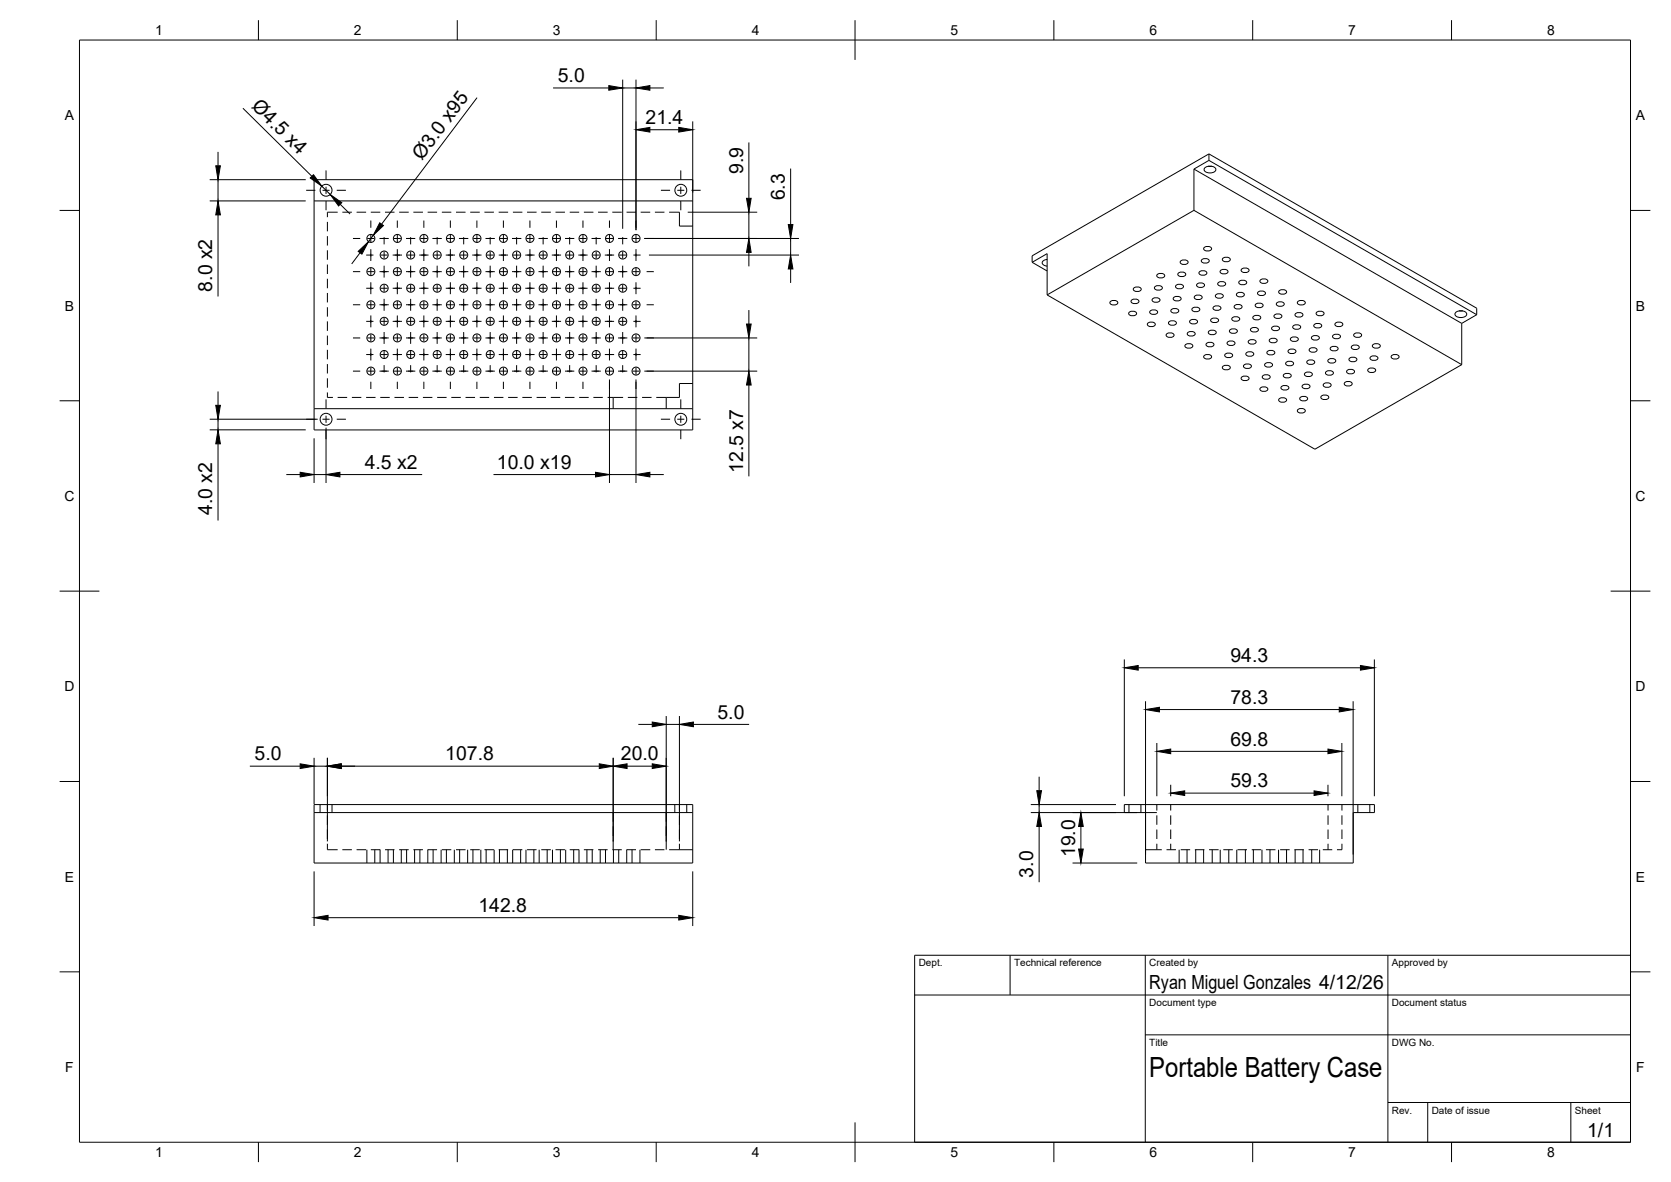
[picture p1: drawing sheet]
<svg xmlns="http://www.w3.org/2000/svg" width="420mm" height="297mm" viewBox="0 0 420 297" stroke-linecap="round" stroke-linejoin="round" font-family="sans-serif">
<!-- layer: Hidden -->
<g fill="none" stroke="#000" stroke-width=".25">
<path d="M82.3 55.8v2.3M82.3 59.3v2.4M84.9 53.3h-2.6v1.3M86.1 53.3h2.4M89.7 53.3h2.4M93.2 53.3h2.4M96.8 53.3h2.4M100.4 53.3h2.4M103.9 53.3h2.4M107.5 53.3h2.4M111.1 53.3h2.4M114.7 53.3h2.4"/>
<path d="M118.2 53.3h2.4M121.8 53.3h2.4M125.4 53.3h2.4M129 53.3h2.3M132.5 53.3h2.4M136.1 53.3h2.4M139.7 53.3h2.3M143.3 53.3h2.3M146.8 53.3h2.4M150.4 53.3h2.4M154 53.3h2.3M157.5 53.3h2.4"/>
<path d="M161.1 53.3h2.4M164.7 53.3h2.4M168.3 53.3h2.5v3.5h3.4M82.3 62.9v2.4M82.3 66.5v2.4M82.3 70v2.4M82.3 73.6v2.4M82.3 77.2v2.4M82.3 80.8v2.3M82.3 84.3v2.4M82.3 87.9v2.4M82.3 91.5v2.4"/>
<path d="M82.3 95.1v2.3M82.3 98.6v1.3h1.4M84.9 99.9h2.4M88.5 99.9h2.3M92.1 99.9h2.3M95.6 99.9h2.4M99.2 99.9h2.4M102.8 99.9h2.3M106.3 99.9h2.4M109.9 99.9h2.4M113.5 99.9h2.4M117.1 99.9h2.3"/>
<path d="M120.6 99.9h2.4M124.2 99.9h2.4M127.8 99.9h2.4M131.3 99.9h2.4M134.9 99.9h2.4M138.5 99.9h2.4M142 99.9h2.4M145.6 99.9h2.4M149.2 99.9h2.4M152.8 99.9h3.9M154.2 99.9v2.8M157.9 99.9h2.4"/>
<path d="M161.4 99.9h2.4M167.5 99.9v2.8M174.2 96.4h-3.4v3.5h-5.8M80.5 202.2v2M82.3 212v1.5h2.6M82.3 202.2v1.5M82.3 204.9v2.4M82.3 208.5v2.3M83.5 202.2v2M86.1 213.5h2.4M89.7 213.5h2.4M92.2 213.5v3.4"/>
<path d="M93.2 213.5h2.4M94.2 213.5v3.4M95.6 213.5v3.4M96.8 213.5h2.4M97.6 213.5v3.4M98.9 213.5v3.4M100.4 213.5h2.4M100.9 213.5v3.4M102.2 213.5v3.4M103.9 213.5h2.4M104.2 213.5v3.4M105.6 213.5v3.4"/>
<path d="M108.9 213.5v3.4M109.9 213.5h-2.4l.1 3.4M110.9 213.5v3.4M111.1 213.5h2.4M112.2 213.5v3.4M114.2 213.5v3.4M114.7 213.5h2.4M115.6 213.5v3.4M117.6 213.5v3.4M118.2 213.5h2.4M118.9 213.5v3.4M120.9 213.5v3.4"/>
<path d="M121.8 213.5h2.4M122.2 213.5v3.4M124.2 213.5v3.4M125.4 213.5h2.4M125.6 213.5v3.4M127.6 213.5v3.4M128.9 213.5v3.4M129 213.5h2.3M130.9 213.5v3.4M132.2 213.5v3.4M132.5 213.5h2.4M134.2 213.5v3.4"/>
<path d="M135.6 213.5v3.4M136.1 213.5h2.4M137.6 213.5v3.4M138.9 213.5v3.4M139.7 213.5h2.3M140.9 213.5v3.4M142.2 213.5v3.4M143.3 213.5h2.3M144.3 213.5v3.4M145.6 213.5v3.4M146.8 213.5h2.4M147.6 213.5v3.4"/>
<path d="M148.9 213.5v3.4M150.4 213.5h2.4M150.9 213.5v3.4M152.3 213.5v3.4M154 213.5h2.3M154.2 204.2v2.3M154.2 207.7v2.4M154.2 211.3v2.2M154.2 213.5v3.4M155.6 213.5v3.4M157.5 213.5h2.4M157.6 213.5v3.4"/>
<path d="M158.9 213.5v3.4M160.9 213.5v3.4M161.1 213.5h2.4M164.7 213.5h2.4M167.5 204.2v2.3M167.5 207.7v2.4M167.5 211.3v2.2M168.3 213.5h5.9M169.7 202.2v2M170.8 202.2v1.5M170.8 204.9v2.4M170.8 208.5v2.3"/>
<path d="M170.8 212v1.5M172.7 202.2v2M283.9 202.2v2M286.9 202.2v2M288 213.5h4.1M288 204.2h2.9M290.9 202.2v1.5M290.9 204.9v2.4M290.9 208.5v2.3M290.9 212v1.5M293.3 213.5h2.4M294.4 202.2v1.5"/>
<path d="M294.4 204.9v2.4M294.4 208.5v2.3M294.4 212v1.5M296.5 213.5v3.4M296.9 213.5h2.4M298.5 213.5v3.4M300.4 213.5h2.4M300.7 213.5v3.4M302.6 213.5v3.4M304 213.5h2.4M304.8 213.5v3.4M306.8 213.5v3.4"/>
<path d="M307.6 213.5h2.4M309 213.5v3.4M311 213.5v3.4M311.2 213.5h2.3M313.1 213.5v3.4M314.7 213.5h2.4M315.2 213.5v3.4M317.3 213.5v3.4M318.3 213.5h2.4M319.3 213.5v3.4M321.5 213.5v3.4M321.9 213.5h2.4"/>
<path d="M323.5 213.5v3.4M325.5 213.5h2.4M325.6 213.5v3.4M327.6 213.5v3.4M329 213.5h2.4M329.8 213.5v3.4M331.8 213.5v3.4M332.6 213.5h2.4M333.9 202.2v1.5M333.9 204.9v2.4M333.9 208.5v2.3M333.9 212v1.5"/>
<path d="M337.4 212v1.5h-1.2M337.4 202.2v1.5M337.4 204.9v2.4M337.4 208.5v2.3M341.4 202.2v2M344.4 202.2v2"/>
</g>
<!-- layer: Visible -->
<g fill="none" stroke="#000" stroke-width=".25">
<path d="M304 38.7l-44.5 25.6v1.6M304 38.7l67.3 38.8v1.6M304 38.7v1.6M79 45.2h95.2v62.8h-95.2zM79 50.5h95.2M300.2 42.5l67.3 38.8M300.2 42.5v10.4M300.2 52.9l67.3 38.7M300.2 52.9l-36.9 21.2M302.9 42.2a1.95 1.95 0 0 1 2.8 .3 1.29 1.29 0 0 1-1.7 1 .9 .9 0 0 1-1-.3 .9 .9 0 0 1-.1-1zM303.8 41.8h.9M304 40.3l67.3 38.8"/>
<path d="M304 40.3l-3.8 2.2M259.5 65.9l3.8-2.2v10.4M259.5 65.9l3.8 2.2M263.1 65.2l.2 .1M263.3 74.1l67.3 38.8 36.9-21.3M263.3 65.2l-.4 .1a.78 .78 0 0 0-.9 .7 .78 .78 0 0 0 .9 .8l.4 .1M279.1 75.9l1-.4a.73 .73 0 0 1 .9 .8l-.9 .4a.73 .73 0 0 1-1-.8zM283.9 78.6l.9-.4a.73 .73 0 0 1 .9 .8l-.9 .4a.73 .73 0 0 1-.9-.8zM284.4 75.5l1-.4a.73 .73 0 0 1 .9 .8l-.9 .4a.73 .73 0 0 1-1-.8zM285 72.5l1-.4a.73 .73 0 0 1 .9 .8l-.9 .4a.73 .73 0 0 1-1-.8zM289.1 78.2l1-.3a.73 .73 0 0 1 .9 .8l-.9 .3a.73 .73 0 0 1-1-.8zM289.7 75.2l1-.4a.73 .73 0 0 1 .9 .8l-.9 .4a.73 .73 0 0 1-1-.8z"/>
<path d="M290.3 72.1l1-.3a.73 .73 0 0 1 .9 .8l-.9 .3a.73 .73 0 0 1-1-.8zM290.9 69.1l1-.4a.73 .73 0 0 1 .9 .8l-.9 .4a.73 .73 0 0 1-1-.8zM294.5 77.9l.9-.4a.73 .73 0 0 1 .9 .8l-.9 .4a.73 .73 0 0 1-.9-.8zM295.1 74.8l.9-.3a.73 .73 0 0 1 .9 .8l-.9 .3a.73 .73 0 0 1-.9-.8zM295.6 71.8l1-.4a.73 .73 0 0 1 .9 .8l-.9 .4a.73 .73 0 0 1-1-.8zM296.2 68.7l.9-.3a.73 .73 0 0 1 1 .8l-1 .3a.73 .73 0 0 1-.9-.8zM296.8 65.7l.9-.4a.73 .73 0 0 1 1 .8l-1 .4a.73 .73 0 0 1-.9-.8zM299.8 77.5l.9-.3a.73 .73 0 0 1 .9 .8l-.9 .3a.73 .73 0 0 1-.9-.8zM300.3 74.5l1-.4a.73 .73 0 0 1 .9 .8l-.9 .4a.73 .73 0 0 1-1-.8zM300.9 71.4l1-.3a.73 .73 0 0 1 .9 .8l-.9 .3a.73 .73 0 0 1-1-.8zM301.5 68.4l1-.4a.73 .73 0 0 1 .9 .8l-.9 .4a.73 .73 0 0 1-1-.8zM302.1 65.3l1-.3a.73 .73 0 0 1 .9 .8l-.9 .3a.73 .73 0 0 1-1-.8z"/>
<path d="M302.7 62.3l.9-.4a.73 .73 0 0 1 1 .8l-1 .4a.73 .73 0 0 1-.9-.8zM305.1 77.2l.9-.4a.73 .73 0 0 1 .9 .8l-.9 .4a.73 .73 0 0 1-.9-.8zM305.7 74.2l.9-.4a.73 .73 0 0 1 .9 .8l-.9 .4a.73 .73 0 0 1-.9-.8zM306.2 71.1l1-.4a.73 .73 0 0 1 .9 .8l-.9 .4a.73 .73 0 0 1-1-.8zM306.8 68l1-.3a.73 .73 0 0 1 .9 .8l-.9 .3a.73 .73 0 0 1-1-.8zM307.4 65l.9-.4a.73 .73 0 0 1 1 .8l-1 .4a.73 .73 0 0 1-.9-.8zM309.8 79.9l.9-.3a.73 .73 0 0 1 .9 .8l-.9 .3a.73 .73 0 0 1-.9-.8zM310.4 76.9l.9-.4a.73 .73 0 0 1 .9 .8l-.9 .4a.73 .73 0 0 1-.9-.8zM310.9 73.8l1-.3a.73 .73 0 0 1 .9 .8l-.9 .3a.73 .73 0 0 1-1-.8zM311.5 70.8l1-.4a.73 .73 0 0 1 .9 .8l-.9 .4a.73 .73 0 0 1-1-.8zM312.1 67.7l1-.4a.73 .73 0 0 1 .9 .8l-.9 .4a.73 .73 0 0 1-1-.8zM315.1 79.6l.9-.4a.73 .73 0 0 1 .9 .8l-.9 .4a.73 .73 0 0 1-.9-.8z"/>
<path d="M315.7 76.5l.9-.3a.73 .73 0 0 1 .9 .8l-.9 .3a.73 .73 0 0 1-.9-.8zM316.3 73.5l.9-.4a.73 .73 0 0 1 .9 .8l-.9 .4a.73 .73 0 0 1-.9-.8zM316.9 70.4l.9-.3a.73 .73 0 0 1 .9 .8l-.9 .3a.73 .73 0 0 1-.9-.8zM320.4 79.2l.9-.3a.73 .73 0 0 1 1 .8l-1 .3a.73 .73 0 0 1-.9-.8zM321 76.2l.9-.4a.73 .73 0 0 1 .9 .8l-.9 .4a.73 .73 0 0 1-.9-.8zM321.6 73.1l.9-.3a.73 .73 0 0 1 .9 .8l-.9 .3a.73 .73 0 0 1-.9-.8zM325.7 78.9l.9-.4a.73 .73 0 0 1 .9 .8l-.9 .4a.73 .73 0 0 1-.9-.8zM326.3 75.9l.9-.4a.73 .73 0 0 1 .9 .8l-.9 .4a.73 .73 0 0 1-.9-.8zM331 78.6l.9-.4a.73 .73 0 0 1 1 .8l-1 .4a.73 .73 0 0 1-.9-.8zM366 78.6a1.95 1.95 0 0 1 2.8 .2 1.29 1.29 0 0 1-1.7 1 .9 .9 0 0 1-1-.3 .9 .9 0 0 1-.1-.9zM366.8 78.1h1M371.3 79.1l-3.8 2.2"/>
<path d="M288.6 81.3l.9-.4a.73 .73 0 0 1 .9 .8l-.9 .4a.73 .73 0 0 1-.9-.8zM293.3 84l.9-.4a.73 .73 0 0 1 .9 .8l-.9 .4a.73 .73 0 0 1-.9-.8zM293.9 81l.9-.4a.73 .73 0 0 1 .9 .8l-.9 .4a.73 .73 0 0 1-.9-.8zM298 86.7l.9-.4a.73 .73 0 0 1 1 .8l-1 .4a.73 .73 0 0 1-.9-.8zM298.6 83.7l.9-.4a.73 .73 0 0 1 1 .8l-1 .4a.73 .73 0 0 1-.9-.8zM299.2 80.6l.9-.4a.73 .73 0 0 1 .9 .9l-.9 .3a.73 .73 0 0 1-.9-.8zM302.7 89.4l.9-.3a.73 .73 0 0 1 1 .8l-1 .3a.73 .73 0 0 1-.9-.8zM303.3 86.4l.9-.4a.73 .73 0 0 1 1 .8l-1 .4a.73 .73 0 0 1-.9-.8zM303.9 83.3l.9-.3a.73 .73 0 0 1 .9 .8l-.9 .3a.73 .73 0 0 1-.9-.8zM304.5 80.3l.9-.4a.73 .73 0 0 1 .9 .8l-.9 .4a.73 .73 0 0 1-.9-.8zM307.4 92.1l.9-.3a.73 .73 0 0 1 1 .8l-1 .3a.73 .73 0 0 1-.9-.8zM308 89.1l.9-.4a.73 .73 0 0 1 1 .8l-1 .4a.73 .73 0 0 1-.9-.8z"/>
<path d="M308.6 86l.9-.3a.73 .73 0 0 1 1 .8l-1 .3a.73 .73 0 0 1-.9-.8zM309.2 83l.9-.4a.73 .73 0 0 1 1 .8l-1 .4a.73 .73 0 0 1-.9-.8zM312.1 94.9l1-.4a.73 .73 0 0 1 .9 .8l-.9 .4a.73 .73 0 0 1-1-.8zM312.7 91.8l1-.4a.73 .73 0 0 1 .9 .8l-.9 .4a.73 .73 0 0 1-1-.8zM313.3 88.7l1-.3a.73 .73 0 0 1 .9 .8l-.9 .3a.73 .73 0 0 1-1-.8zM313.9 85.7l.9-.4a.73 .73 0 0 1 1 .8l-1 .4a.73 .73 0 0 1-.9-.8zM314.5 82.6l.9-.3a.73 .73 0 0 1 .9 .8l-.9 .3a.73 .73 0 0 1-.9-.8zM316.9 97.6l.9-.4a.73 .73 0 0 1 .9 .8l-.9 .4a.73 .73 0 0 1-.9-.8zM317.4 94.5l1-.3a.73 .73 0 0 1 .9 .8l-.9 .3a.73 .73 0 0 1-1-.8zM318 91.5l1-.4a.73 .73 0 0 1 .9 .8l-.9 .4a.73 .73 0 0 1-1-.8zM318.6 88.4l.9-.4a.73 .73 0 0 1 1 .8l-1 .4a.73 .73 0 0 1-.9-.8zM319.2 85.4l.9-.4a.73 .73 0 0 1 1 .8l-1 .4a.73 .73 0 0 1-.9-.8z"/>
<path d="M319.8 82.3l.9-.4a.73 .73 0 0 1 1 .8l-1 .4a.73 .73 0 0 1-.9-.8zM322.1 97.2l1-.3a.73 .73 0 0 1 .9 .8l-.9 .3a.73 .73 0 0 1-1-.8zM322.7 94.2l1-.4a.73 .73 0 0 1 .9 .8l-.9 .4a.73 .73 0 0 1-1-.8zM323.3 91.1l1-.3a.73 .73 0 0 1 .9 .8l-.9 .3a.73 .73 0 0 1-1-.8zM323.9 88.1l1-.4a.73 .73 0 0 1 .9 .8l-.9 .4a.73 .73 0 0 1-1-.8zM324.5 85l.9-.3a.73 .73 0 0 1 1 .8l-1 .3a.73 .73 0 0 1-.9-.8zM325.1 82l.9-.4a.73 .73 0 0 1 1 .8l-1 .4a.73 .73 0 0 1-.9-.8zM326.9 100l.9-.4a.73 .73 0 0 1 .9 .8l-.9 .4a.73 .73 0 0 1-.9-.8zM327.5 96.9l.9-.4a.73 .73 0 0 1 .9 .8l-.9 .4a.73 .73 0 0 1-.9-.8zM328.1 93.8l.9-.3a.73 .73 0 0 1 .9 .8l-.9 .3a.73 .73 0 0 1-.9-.8zM328.6 90.8l1-.4a.73 .73 0 0 1 .9 .8l-.9 .4a.73 .73 0 0 1-1-.8zM329.2 87.7l1-.3a.73 .73 0 0 1 .9 .8l-.9 .3a.73 .73 0 0 1-1-.8z"/>
<path d="M329.8 84.7l.9-.4a.73 .73 0 0 1 1 .8l-1 .4a.73 .73 0 0 1-.9-.8zM330.4 81.6l.9-.3a.73 .73 0 0 1 1 .8l-1 .3a.73 .73 0 0 1-.9-.8zM332.2 99.6l.9-.3a.73 .73 0 0 1 .9 .8l-.9 .3a.73 .73 0 0 1-.9-.8zM332.8 96.6l.9-.4a.73 .73 0 0 1 .9 .8l-.9 .4a.73 .73 0 0 1-.9-.8zM333.3 93.5l1-.4a.73 .73 0 0 1 .9 .8l-.9 .4a.73 .73 0 0 1-1-.8zM333.9 90.5l1-.4a.73 .73 0 0 1 .9 .8l-.9 .4a.73 .73 0 0 1-1-.8zM334.5 87.4l1-.4a.73 .73 0 0 1 .9 .8l-.9 .4a.73 .73 0 0 1-1-.8zM335.1 84.3l1-.3a.73 .73 0 0 1 .9 .8l-.9 .3a.73 .73 0 0 1-1-.8zM335.7 81.3l.9-.4a.73 .73 0 0 1 1 .8l-1 .4a.73 .73 0 0 1-.9-.8zM338.1 96.2l.9-.4a.73 .73 0 0 1 .9 .9l-.9 .3a.73 .73 0 0 1-.9-.8zM338.7 93.2l.9-.4a.73 .73 0 0 1 .9 .8l-.9 .4a.73 .73 0 0 1-.9-.8zM339.2 90.1l1-.3a.73 .73 0 0 1 .9 .8l-.9 .3a.73 .73 0 0 1-1-.8z"/>
<path d="M339.8 87l1-.3a.73 .73 0 0 1 .9 .8l-.9 .3a.73 .73 0 0 1-1-.8zM340.4 84l1-.4a.73 .73 0 0 1 .9 .8l-.9 .4a.73 .73 0 0 1-1-.8zM344 92.8l.9-.3a.73 .73 0 0 1 .9 .8l-.9 .3a.73 .73 0 0 1-.9-.8zM344.5 89.8l1-.4a.73 .73 0 0 1 .9 .8l-.9 .4a.73 .73 0 0 1-1-.8zM345.1 86.7l1-.4a.73 .73 0 0 1 .9 .8l-.9 .4a.73 .73 0 0 1-1-.8zM349.9 89.4l.9-.3a.73 .73 0 0 1 .9 .8l-.9 .3a.73 .73 0 0 1-.9-.8zM367.5 81.3v10.3M79 102.7h95.2M321.6 100.3l.9-.4a.73 .73 0 0 1 .9 .8l-.9 .4a.73 .73 0 0 1-.9-.8zM326.3 103l.9-.4a.73 .73 0 0 1 .9 .8l-.9 .4a.73 .73 0 0 1-.9-.8zM79 202.2h95.2v14.7h-95.2zM79 204.2h95.2"/>
<path d="M282.7 202.2h62.9v2h-5.3v12.7h-52.3v-12.7h-5.3z"/>
<circle cx="82" cy="47.8" r="1.49"/>
<circle cx="93.2" cy="59.9" r="1.01"/>
<circle cx="99.9" cy="59.9" r="1.01"/>
<circle cx="106.6" cy="59.9" r="1.01"/>
<circle cx="113.3" cy="59.9" r="1.01"/>
<circle cx="119.9" cy="59.9" r="1.01"/>
<circle cx="126.6" cy="59.9" r="1.01"/>
<circle cx="133.3" cy="59.9" r="1.01"/>
<circle cx="139.9" cy="59.9" r="1.01"/>
<circle cx="146.6" cy="59.9" r="1.01"/>
<circle cx="153.3" cy="59.9" r="1.01"/>
<circle cx="159.9" cy="59.9" r="1.01"/>
<circle cx="171.2" cy="47.8" r="1.49"/>
<circle cx="93.2" cy="76.6" r="1.01"/>
<circle cx="93.2" cy="68.3" r="1.01"/>
<circle cx="96.6" cy="64.1" r="1.01"/>
<circle cx="96.6" cy="72.4" r="1.01"/>
<circle cx="99.9" cy="76.6" r="1.01"/>
<circle cx="99.9" cy="68.3" r="1.01"/>
<circle cx="103.3" cy="64.1" r="1.01"/>
<circle cx="103.3" cy="72.4" r="1.01"/>
<circle cx="106.6" cy="68.3" r="1.01"/>
<circle cx="106.6" cy="76.6" r="1.01"/>
<circle cx="109.9" cy="64.1" r="1.01"/>
<circle cx="109.9" cy="72.4" r="1.01"/>
<circle cx="113.3" cy="76.6" r="1.01"/>
<circle cx="113.3" cy="68.3" r="1.01"/>
<circle cx="116.6" cy="72.4" r="1.01"/>
<circle cx="116.6" cy="64.1" r="1.01"/>
<circle cx="119.9" cy="76.6" r="1.01"/>
<circle cx="119.9" cy="68.3" r="1.01"/>
<circle cx="123.3" cy="64.1" r="1.01"/>
<circle cx="123.3" cy="72.4" r="1.01"/>
<circle cx="126.6" cy="68.3" r="1.01"/>
<circle cx="126.6" cy="76.6" r="1.01"/>
<circle cx="129.9" cy="72.4" r="1.01"/>
<circle cx="129.9" cy="64.1" r="1.01"/>
<circle cx="133.3" cy="76.6" r="1.01"/>
<circle cx="133.3" cy="68.3" r="1.01"/>
<circle cx="136.6" cy="72.4" r="1.01"/>
<circle cx="136.6" cy="64.1" r="1.01"/>
<circle cx="139.9" cy="76.6" r="1.01"/>
<circle cx="139.9" cy="68.3" r="1.01"/>
<circle cx="143.2" cy="64.1" r="1.01"/>
<circle cx="143.2" cy="72.4" r="1.01"/>
<circle cx="146.6" cy="76.6" r="1.01"/>
<circle cx="146.6" cy="68.3" r="1.01"/>
<circle cx="149.9" cy="72.4" r="1.01"/>
<circle cx="149.9" cy="64.1" r="1.01"/>
<circle cx="153.3" cy="68.3" r="1.01"/>
<circle cx="153.3" cy="76.6" r="1.01"/>
<circle cx="156.6" cy="72.4" r="1.01"/>
<circle cx="156.6" cy="64.1" r="1.01"/>
<circle cx="159.9" cy="68.3" r="1.01"/>
<circle cx="159.9" cy="76.6" r="1.01"/>
<circle cx="93.2" cy="93.3" r="1.01"/>
<circle cx="93.2" cy="84.9" r="1.01"/>
<circle cx="96.6" cy="80.7" r="1.01"/>
<circle cx="96.6" cy="89.1" r="1.01"/>
<circle cx="99.9" cy="93.3" r="1.01"/>
<circle cx="99.9" cy="84.9" r="1.01"/>
<circle cx="103.3" cy="80.7" r="1.01"/>
<circle cx="103.3" cy="89.1" r="1.01"/>
<circle cx="106.6" cy="93.3" r="1.01"/>
<circle cx="106.6" cy="84.9" r="1.01"/>
<circle cx="109.9" cy="89.1" r="1.01"/>
<circle cx="109.9" cy="80.7" r="1.01"/>
<circle cx="113.3" cy="84.9" r="1.01"/>
<circle cx="113.3" cy="93.3" r="1.01"/>
<circle cx="116.6" cy="80.7" r="1.01"/>
<circle cx="116.6" cy="89.1" r="1.01"/>
<circle cx="119.9" cy="84.9" r="1.01"/>
<circle cx="119.9" cy="93.3" r="1.01"/>
<circle cx="123.3" cy="89.1" r="1.01"/>
<circle cx="123.3" cy="80.7" r="1.01"/>
<circle cx="126.6" cy="84.9" r="1.01"/>
<circle cx="126.6" cy="93.3" r="1.01"/>
<circle cx="129.9" cy="80.7" r="1.01"/>
<circle cx="129.9" cy="89.1" r="1.01"/>
<circle cx="133.3" cy="84.9" r="1.01"/>
<circle cx="133.3" cy="93.3" r="1.01"/>
<circle cx="136.6" cy="89.1" r="1.01"/>
<circle cx="136.6" cy="80.7" r="1.01"/>
<circle cx="139.9" cy="84.9" r="1.01"/>
<circle cx="139.9" cy="93.3" r="1.01"/>
<circle cx="143.2" cy="80.7" r="1.01"/>
<circle cx="143.2" cy="89.1" r="1.01"/>
<circle cx="146.6" cy="84.9" r="1.01"/>
<circle cx="146.6" cy="93.3" r="1.01"/>
<circle cx="149.9" cy="89.1" r="1.01"/>
<circle cx="149.9" cy="80.7" r="1.01"/>
<circle cx="153.3" cy="93.3" r="1.01"/>
<circle cx="153.3" cy="84.9" r="1.01"/>
<circle cx="156.6" cy="80.7" r="1.01"/>
<circle cx="156.6" cy="89.1" r="1.01"/>
<circle cx="159.9" cy="93.3" r="1.01"/>
<circle cx="159.9" cy="84.9" r="1.01"/>
<circle cx="82" cy="105.4" r="1.49"/>
<circle cx="171.2" cy="105.4" r="1.49"/>
</g>
<!-- layer: BORDER -->
<g fill="none" stroke="#000" stroke-width=".25">
<path d="M20 10.1h390v276.9h-390zM65 5.1v5M115 5.1v5M165 5.1v5M215 5.1v10M265 5.1v5M315 5.1v5M365 5.1v5M15 52.9h5M410 52.9h5M15 100.7h5M410 100.7h5"/>
<path d="M15 148.6h10M405 148.6h10M15 196.4h5M410 196.4h5M15 244.2h5M410 244.2h5M65 287v5M115 287v5M165 287v5M215 282.1v9.9M265 287v5M315 287v5"/>
<path d="M365 287v5"/>
</g>
<!-- layer: TITLEBLOCK -->
<path d="M230 240.1h180v46.9h-180zM230 250h180M254 240.1v9.9M288 240.1v46.9M349 240.1v46.9M288 260.1h122M349 277.1h61M359 277.1v9.9M395 277.1v9.9" fill="none" stroke="#000" stroke-width=".25"/>
<!-- layer: Smart Centers -->
<g fill="none" stroke="#000" stroke-width=".25">
<path d="M77 47.8h2.3M81.1 47.8h1.8M82 42.8v2.4M82 46.9v1.8M82 50.5v2.3M84.7 47.8h2.3M88.8 59.9h1.8M92.4 59.9h1.7M93.2 55.4v1.8M93.2 59v1.8M95.4 59.9h2.3M96.6 59.6v1.8"/>
<path d="M99 59.9h1.8M99.9 55.4v1.8M99.9 59v1.8M102.1 59.9h2.3M103.3 59.6v1.8M105.7 59.9h1.8M106.6 55.4v1.8M106.6 59v1.8M108.7 59.9h2.4M109.9 59.6v1.8M112.4 59.9h1.7M113.2 55.4v1.8"/>
<path d="M113.2 59v1.8M115.4 59.9h2.4M116.6 59.6v1.8M119 59.9h1.8M119.9 55.4v1.8M119.9 59v1.8M122.1 59.9h2.3M123.3 59.6v1.8M125.7 59.9h1.8M126.6 55.4v1.8M126.6 59v1.8M128.7 59.9h2.4"/>
<path d="M129.9 59.6v1.8M132.4 59.9h1.7M133.2 55.4v1.8M133.2 59v1.8M135.4 59.9h2.4M136.6 59.6v1.8M139 59.9h1.8M139.9 55.4v1.8M139.9 59v1.8M142.1 59.9h2.3M143.2 59.6v1.8M145.7 59.9h1.8"/>
<path d="M146.6 55.4v1.8M146.6 59v1.8M148.7 59.9h2.4M149.9 59.6v1.8M152.4 59.9h1.7M153.2 55.4v1.8M153.2 59v1.8M155.4 59.9h2.3M156.6 59.6v1.8M159 59.9h1.8M159.9 55.4v1.8M159.9 59v1.8"/>
<path d="M162.6 59.9h1.8M166.2 47.8h2.3M170.3 47.8h1.8M171.2 42.8v2.4M171.2 46.9v1.8M171.2 50.5v2.3M173.9 47.8h2.3M88.8 76.6h1.8M88.8 68.3h1.8M92.1 64.1h1.8M92.1 72.4h1.8M92.4 76.6h1.7"/>
<path d="M92.4 68.3h1.7M93.2 62.6v3M93.2 67.4v1.8M93.2 70.9v3M93.2 75.7v1.8M93.2 79.3v3M95.4 76.6h2.3M95.4 68.3h2.3M95.7 64.1h1.8M95.7 72.4h1.8M96.6 63.2v1.8M96.6 66.8v3"/>
<path d="M96.6 71.5v1.8M96.6 75.1v3M96.6 79.9v1.7M98.7 64.1h2.4M98.7 72.4h2.4M99 76.6h1.8M99 68.3h1.8M99.9 62.6v3M99.9 67.4v1.8M99.9 70.9v3M99.9 75.7v1.8M99.9 79.3v3"/>
<path d="M102.1 76.6h2.3M102.1 68.3h2.3M102.3 64.1h1.8M102.3 72.4h1.8M103.3 63.2v1.8M103.3 66.8v3M103.3 71.5v1.8M103.3 75.1v3M103.3 79.9v1.7M105.4 64.1h2.3M105.4 72.4h2.3M105.7 76.6h1.8"/>
<path d="M105.7 68.3h1.8M106.6 62.6v3M106.6 67.4v1.8M106.6 70.9v3M106.6 75.7v1.8M106.6 79.3v3M108.7 76.6h2.4M108.7 68.3h2.4M109 64.1h1.8M109 72.4h1.8M109.9 63.2v1.8M109.9 66.8v3"/>
<path d="M109.9 71.5v1.8M109.9 75.1v3M109.9 79.9v1.7M112.1 64.1h2.3M112.1 72.4h2.3M112.4 76.6h1.7M112.4 68.3h1.7M113.2 62.6v3M113.2 67.4v1.8M113.2 70.9v3M113.2 75.7v1.8M113.2 79.3v3"/>
<path d="M115.4 76.6h2.4M115.4 68.3h2.4M115.7 64.1h1.8M115.7 72.4h1.8M116.6 63.2v1.8M116.6 66.8v3M116.6 71.5v1.8M116.6 75.1v3M116.6 79.9v1.7M118.7 64.1h2.4M118.7 72.4h2.4M119 76.6h1.8"/>
<path d="M119 68.3h1.8M119.9 62.6v3M119.9 67.4v1.8M119.9 70.9v3M119.9 75.7v1.8M119.9 79.3v3M122.1 76.6h2.3M122.1 68.3h2.3M122.3 64.1h1.8M122.3 72.4h1.8M123.3 63.2v1.8M123.3 66.8v3"/>
<path d="M123.3 71.5v1.8M123.3 75.1v3M123.3 79.9v1.7M125.4 64.1h2.3M125.4 72.4h2.3M125.7 76.6h1.8M125.7 68.3h1.8M126.6 62.6v3M126.6 67.4v1.8M126.6 70.9v3M126.6 75.7v1.8M126.6 79.3v3"/>
<path d="M128.7 76.6h2.4M128.7 68.3h2.4M129 64.1h1.8M129 72.4h1.8M129.9 63.2v1.8M129.9 66.8v3M129.9 71.5v1.8M129.9 75.1v3M129.9 79.9v1.7M132.1 64.1h2.3M132.1 72.4h2.3M132.4 76.6h1.7"/>
<path d="M132.4 68.3h1.7M133.2 62.6v3M133.2 67.4v1.8M133.2 70.9v3M133.2 75.7v1.8M133.2 79.3v3M135.4 76.6h2.4M135.4 68.3h2.4M135.7 64.1h1.8M135.7 72.4h1.8M136.6 63.2v1.8M136.6 66.8v3"/>
<path d="M136.6 71.5v1.8M136.6 75.1v3M136.6 79.9v1.7M138.7 64.1h2.4M138.7 72.4h2.4M139 76.6h1.8M139 68.3h1.8M139.9 62.6v3M139.9 67.4v1.8M139.9 70.9v3M139.9 75.7v1.8M139.9 79.3v3"/>
<path d="M142.1 76.6h2.3M142.1 68.3h2.3M142.3 64.1h1.8M142.3 72.4h1.8M143.2 63.2v1.8M143.2 66.8v3M143.2 71.5v1.8M143.2 75.1v3M143.2 79.9v1.7M145.4 64.1h2.3M145.4 72.4h2.3M145.7 76.6h1.8"/>
<path d="M145.7 68.3h1.8M146.6 62.6v3M146.6 67.4v1.8M146.6 70.9v3M146.6 75.7v1.8M146.6 79.3v3M148.7 76.6h2.4M148.7 68.3h2.4M149 64.1h1.8M149 72.4h1.8M149.9 63.2v1.8M149.9 66.8v3"/>
<path d="M149.9 71.5v1.8M149.9 75.1v3M149.9 79.9v1.7M152.1 64.1h2.3M152.1 72.4h2.3M152.4 76.6h1.7M152.4 68.3h1.7M153.2 62.6v3M153.2 67.4v1.8M153.2 70.9v3M153.2 75.7v1.8M153.2 79.3v3"/>
<path d="M155.4 76.6h2.3M155.4 68.3h2.3M155.7 64.1h1.8M155.7 72.4h1.8M156.6 63.2v1.8M156.6 66.8v3M156.6 71.5v1.8M156.6 75.1v3M156.6 79.9v1.7M159 76.6h1.8M159 68.3h1.8M159.3 64.1h1.8"/>
<path d="M159.3 72.4h1.8M159.9 62.6v3M159.9 67.4v1.8M159.9 70.9v3M159.9 75.7v1.8M159.9 79.3v3M162.6 76.6h1.8M162.6 68.3h1.8M88.8 93.3h1.8M88.8 84.9h1.8M92.1 80.8h1.8M92.1 89.1h1.8"/>
<path d="M92.4 93.3h1.7M92.4 84.9h1.7M93.2 84v1.8M93.2 87.6v3M93.2 92.4v1.8M93.2 95.9v1.9M95.4 93.3h2.3M95.4 84.9h2.3M95.7 80.8h1.8M95.7 89.1h1.8M96.6 83.4v3M96.6 88.2v1.8"/>
<path d="M96.6 91.8v1.8M98.7 80.8h2.4M98.7 89.1h2.4M99 93.3h1.8M99 84.9h1.8M99.9 84v1.8M99.9 87.6v3M99.9 92.4v1.8M99.9 95.9v1.9M102.1 93.3h2.3M102.1 84.9h2.3M102.3 80.8h1.8"/>
<path d="M102.3 89.1h1.8M103.3 83.4v3M103.3 88.2v1.8M103.3 91.8v1.8M105.4 80.8h2.3M105.4 89.1h2.3M105.7 93.3h1.8M105.7 84.9h1.8M106.6 84v1.8M106.6 87.6v3M106.6 92.4v1.8M106.6 95.9v1.9"/>
<path d="M108.7 93.3h2.4M108.7 84.9h2.4M109 80.8h1.8M109 89.1h1.8M109.9 83.4v3M109.9 88.2v1.8M109.9 91.8v1.8M112.1 80.8h2.3M112.1 89.1h2.3M112.4 93.3h1.7M112.4 84.9h1.7M113.2 84v1.8"/>
<path d="M113.2 87.6v3M113.2 92.4v1.8M113.2 95.9v1.9M115.4 93.3h2.4M115.4 84.9h2.4M115.7 80.8h1.8M115.7 89.1h1.8M116.6 83.4v3M116.6 88.2v1.8M116.6 91.8v1.8M118.7 80.8h2.4M118.7 89.1h2.4"/>
<path d="M119 93.3h1.8M119 84.9h1.8M119.9 84v1.8M119.9 87.6v3M119.9 92.4v1.8M119.9 95.9v1.9M122.1 93.3h2.3M122.1 84.9h2.3M122.3 80.8h1.8M122.3 89.1h1.8M123.3 83.4v3M123.3 88.2v1.8"/>
<path d="M123.3 91.8v1.8M125.4 80.8h2.3M125.4 89.1h2.3M125.7 93.3h1.8M125.7 84.9h1.8M126.6 84v1.8M126.6 87.6v3M126.6 92.4v1.8M126.6 95.9v1.9M128.7 93.3h2.4M128.7 84.9h2.4M129 80.8h1.8"/>
<path d="M129 89.1h1.8M129.9 83.4v3M129.9 88.2v1.8M129.9 91.8v1.8M132.1 80.8h2.3M132.1 89.1h2.3M132.4 93.3h1.7M132.4 84.9h1.7M133.2 84v1.8M133.2 87.6v3M133.2 92.4v1.8M133.2 95.9v1.9"/>
<path d="M135.4 93.3h2.4M135.4 84.9h2.4M135.7 80.8h1.8M135.7 89.1h1.8M136.6 83.4v3M136.6 88.2v1.8M136.6 91.8v1.8M138.7 80.8h2.4M138.7 89.1h2.4M139 93.3h1.8M139 84.9h1.8M139.9 84v1.8"/>
<path d="M139.9 87.6v3M139.9 92.4v1.8M139.9 95.9v1.9M142.1 93.3h2.3M142.1 84.9h2.3M142.3 80.8h1.8M142.3 89.1h1.8M143.2 83.4v3M143.2 88.2v1.8M143.2 91.8v1.8M145.4 80.8h2.3M145.4 89.1h2.3"/>
<path d="M145.7 93.3h1.8M145.7 84.9h1.8M146.6 84v1.8M146.6 87.6v3M146.6 92.4v1.8M146.6 95.9v1.9M148.7 93.3h2.4M148.7 84.9h2.4M149 80.8h1.8M149 89.1h1.8M149.9 83.4v3M149.9 88.2v1.8"/>
<path d="M149.9 91.8v1.8M152.1 80.8h2.3M152.1 89.1h2.3M152.4 93.3h1.7M152.4 84.9h1.7M153.2 84v1.8M153.2 87.6v3M153.2 92.4v1.8M153.2 95.9v1.9M155.4 93.3h2.3M155.4 84.9h2.3M155.7 80.8h1.8"/>
<path d="M155.7 89.1h1.8M156.6 83.4v3M156.6 88.2v1.8M156.6 91.8v1.8M159 93.3h1.8M159 84.9h1.8M159.3 80.8h1.8M159.3 89.1h1.8M159.9 84v1.8M159.9 87.6v3M159.9 92.4v1.8M159.9 95.9v1.9"/>
<path d="M162.6 93.3h1.8M162.6 84.9h1.8M77 105.4h2.3M81.1 105.4h1.8M82 100.4v2.3M82 104.5v1.8M82 108v2.4M84.7 105.4h2.3M166.2 105.4h2.3M170.3 105.4h1.8M171.2 100.4v2.3M171.2 104.5v1.8"/>
<path d="M171.2 108v2.4M173.9 105.4h2.3"/>
</g>
<!-- layer: FD_Dimensions -->
<g fill="none" stroke="#000" stroke-width=".25">
<path d="M54.8 38.2v3.5M61.1 27.2l17.3 17.1M120 24.5l-24.1 31.8M139.1 22.1h14M156.6 20v37.5M156.6 22.1h3.3M159.9 20v37.8M163.4 32.6h7.3M163.4 22.1h3.5M174.2 30.5v17.9M188.3 35.8v14M52.7 45.2h24.2"/>
<path d="M52.7 50.5h24.2M54.8 45.2v5.3M54.8 54v20.5M80.9 46.8l2.1 2.1M85.5 51.3l2.5 2.5M93.9 59.1l-1.3 1.6M162 59.9h38.9M172.9 53.3h17.5M188.3 53.3v6.6M198.8 42.4v14M198.8 59.9v4.2M90.5 63.5l-2.1 2.8"/>
<path d="M163.2 64.1h37.7M188.3 63.4v3.5M188.3 77.9v3.5M198.8 67.6v3.5M54.8 98.4v3.5M153.2 95.4v26M159.9 95.4v26M162 93.3h28.4M162 84.9h28.4M188.3 84.9v8.4M188.3 96.8v22.9M52.7 105.4h27.2"/>
<path d="M52.7 108h24.2M54.8 105.4v2.6M54.8 111.5v19.3M72 119.3h3.5M79 110.1v11.3M79 119.3h3M82 107.5v13.9M85.5 119.3h20.7M124.1 119.3h25.6M153.2 119.3h6.7M163.4 119.3h3.5M167.5 179.9v31.5"/>
<path d="M170.8 179.9v31.5M282.7 165.7v34.4M286.2 167.8h55.9M288 176.2v38.6M291.5 178.3h45.2M340.2 176.2v38.6M345.6 165.7v34.4M62.8 192.5h12.7M79 190.4v11.7M79 192.5h3.3M82.3 190.4v21M85.8 192.5h64.9"/>
<path d="M154.2 190.4v21M157.7 192.5h6.3M160.5 182h3.5M167.5 182h3.3M174.3 182h14.1M261.3 195.2v3.5M290.9 186.7v13.4M294.4 197.2v2.9M294.4 188.8h39.5M297.9 199.3h32.5M333.9 197.2v2.9M337.4 186.7v13.4"/>
<path d="M79 219v13.7M174.2 219v13.7M259.2 204.2h26.7M259.2 202.2h21.4M261.3 202.2v2M261.3 207.7v14M269.7 216.9h16.2M271.8 207.7v5.7M82.5 230.6h88.2"/>
</g>
<g fill="#000" stroke="#000" stroke-width=".25">
<path d="M153.1 21.5l3.5 .6-3.5 .6zM159.9 32.6l3.5-.6v1.2zM159.9 22.1l3.5-.6v1.2zM170.7 32l3.5 .6-3.5 .6zM54.3 41.7h1.1l-.6 3.5zM54.8 50.5l.6 3.5h-1.1zM78 44.7l.8-.8 2.1 2.9zM83 48.9l2.9 2-.8 .9zM95.5 56l.9 .7-2.5 2.4zM187.7 49.8h1.2l-.6 3.5zM198.2 56.4h1.2l-.6 3.5zM90.1 63.2l2.5-2.5-1.6 3.2z"/>
<path d="M188.3 59.9l.6 3.5h-1.2zM198.8 64.1l.6 3.5h-1.2zM187.7 81.4h1.2l-.6 3.5zM188.3 93.3l.6 3.5h-1.2zM54.3 101.9h1.1l-.6 3.5zM54.8 108l.6 3.5h-1.1zM75.5 118.7l3.5 .6-3.5 .6zM82 119.3l3.5-.6v1.2zM149.7 118.7l3.5 .6-3.5 .6zM159.9 119.3l3.5-.6v1.2zM282.7 167.8l3.5-.6v1.2zM288 178.3l3.5-.6v1.2z"/>
<path d="M336.7 177.7l3.5 .6-3.5 .6zM342.1 167.2l3.5 .6-3.5 .6zM75.5 191.9l3.5 .6-3.5 .6zM82.3 192.5l3.5-.6v1.2zM150.7 191.9l3.5 .6-3.5 .6zM154.2 192.5l3.5-.6v1.2zM164 191.9l3.5 .6-3.5 .6zM164 181.4l3.5 .6-3.5 .6zM170.8 182l3.5-.6v1.2zM260.7 198.7h1.2l-.6 3.5zM290.9 188.8l3.5-.6v1.2zM294.4 199.3l3.5-.6v1.2z"/>
<path d="M330.4 198.7l3.5 .6-3.5 .6zM333.9 188.2l3.5 .6-3.5 .6zM261.3 204.2l.6 3.5h-1.2zM271.8 204.2l.6 3.5h-1.2zM271.2 213.4h1.2l-.6 3.5zM79 230.6l3.5-.6v1.2zM170.7 230l3.5 .6-3.5 .6z"/>
</g>
<text font-size="7" x="289" y="270.6">Portable Battery Case</text>
<g font-size="4.9">
<text x="140.3" y="20.6">5.0</text>
<text x="63" y="27" transform="rotate(45 63 27)">Ø4.5 x4</text>
<text x="162.3" y="31.2">21.4</text>
<text x="106" y="40.4" transform="rotate(-53 106 40.4)">Ø3.0 x95</text>
<text x="186.8" y="43.8" transform="rotate(-90 186.8 43.8)">9.9</text>
<text x="197.3" y="50.3" transform="rotate(-90 197.3 50.3)">6.3</text>
<text x="53.4" y="73.3" transform="rotate(-90 53.4 73.3)">8.0 x2</text>
<text x="91.7" y="117.8">4.5 x2</text>
<text x="124.9" y="117.8">10.0 x19</text>
<text x="186.8" y="118.8" transform="rotate(-90 186.8 118.8)">12.5 x7</text>
<text x="53.4" y="129.5" transform="rotate(-90 53.4 129.5)">4.0 x2</text>
<text x="309.4" y="166.4">94.3</text>
<text x="309.4" y="176.9">78.3</text>
<text x="180.4" y="180.6">5.0</text>
<text x="64" y="191.1">5.0</text>
<text x="112" y="191.1">107.8</text>
<text x="156.1" y="191.1">20.0</text>
<text x="309.4" y="187.4">69.8</text>
<text x="309.4" y="197.9">59.3</text>
<text x="270.3" y="215.4" transform="rotate(-90 270.3 215.4)">19.0</text>
<text x="259.8" y="220.5" transform="rotate(-90 259.8 220.5)">3.0</text>
<text x="120.3" y="229.2">142.8</text>
<text x="289" y="248.5">Ryan Miguel Gonzales 4/12/26</text>
<text x="399.1" y="285.7">1/1</text>
</g>
<g font-size="3.5">
<text x="39" y="8.8">1</text>
<text x="89" y="8.8">2</text>
<text x="139" y="8.8">3</text>
<text x="189" y="8.8">4</text>
<text x="239" y="8.8">5</text>
<text x="289" y="8.8">6</text>
<text x="339" y="8.8">7</text>
<text x="389" y="8.8">8</text>
<text x="16.3" y="30.2">A</text>
<text x="411.3" y="30.2">A</text>
<text x="16.3" y="78">B</text>
<text x="411.3" y="78">B</text>
<text x="16.2" y="125.9">C</text>
<text x="411.2" y="125.9">C</text>
<text x="16.2" y="173.7">D</text>
<text x="411.2" y="173.7">D</text>
<text x="16.3" y="221.6">E</text>
<text x="411.3" y="221.6">E</text>
<text x="16.4" y="269.4">F</text>
<text x="411.4" y="269.4">F</text>
<text x="39" y="290.8">1</text>
<text x="89" y="290.8">2</text>
<text x="139" y="290.8">3</text>
<text x="189" y="290.8">4</text>
<text x="239" y="290.8">5</text>
<text x="289" y="290.8">6</text>
<text x="339" y="290.8">7</text>
<text x="389" y="290.8">8</text>
</g>
<g font-size="2.5">
<text x="231" y="242.9">Dept.</text>
<text x="255" y="242.9">Technical reference</text>
<text x="289" y="242.9">Created by</text>
<text x="350" y="242.9">Approved by</text>
<text x="289" y="252.8">Document type</text>
<text x="350" y="252.8">Document status</text>
<text x="289" y="262.9">Title</text>
<text x="350" y="262.9">DWG No.</text>
<text x="350" y="279.9">Rev.</text>
<text x="360" y="279.9">Date of issue</text>
<text x="396" y="279.9">Sheet</text>
</g>
</svg>
